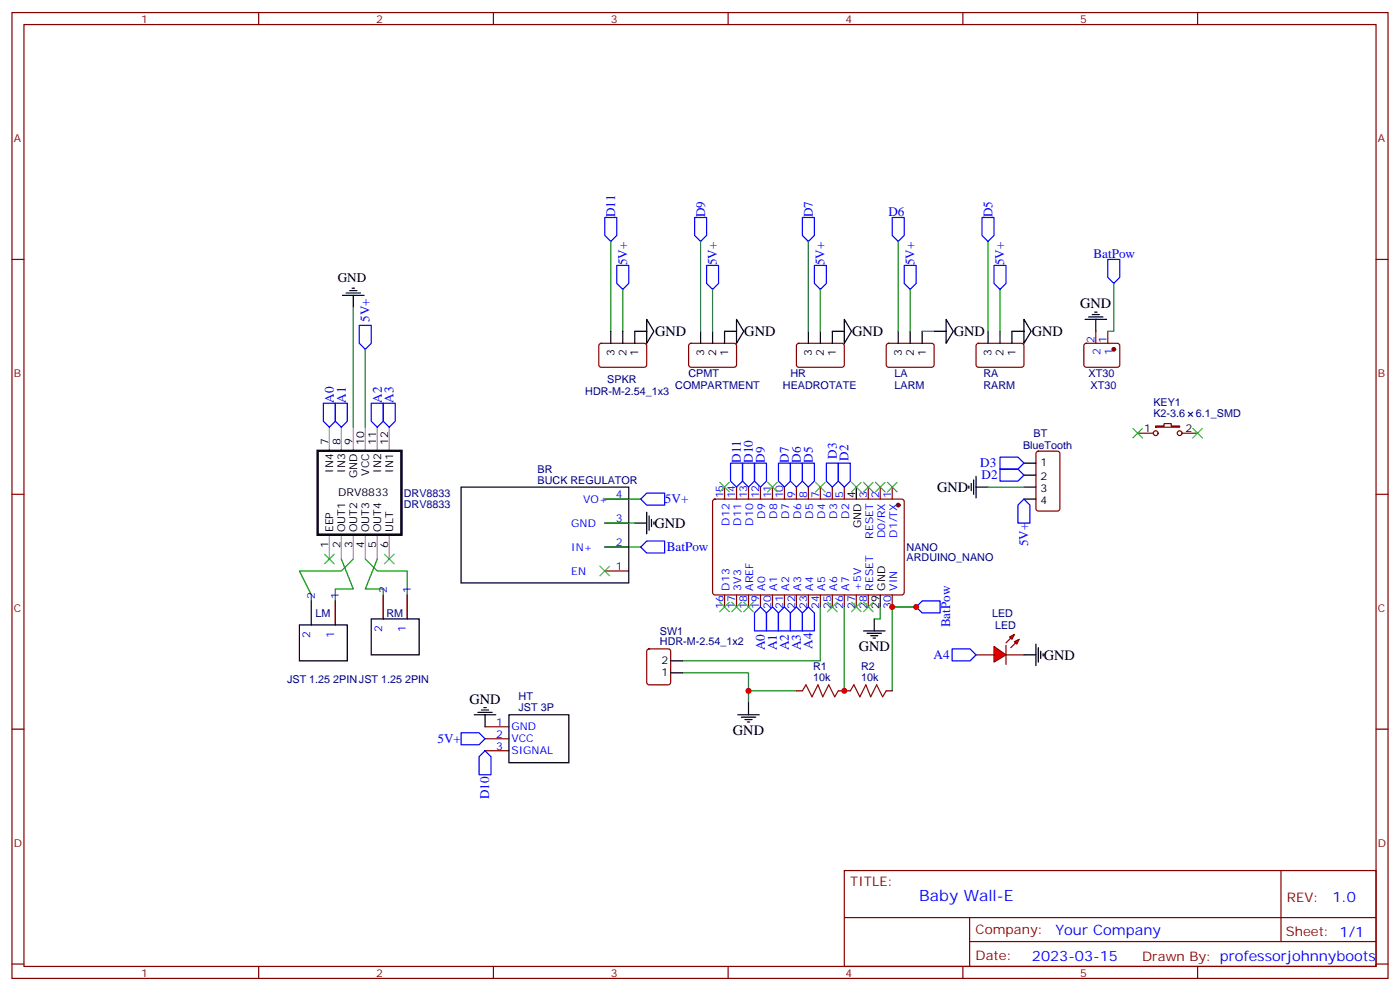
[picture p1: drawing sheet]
<svg xmlns="http://www.w3.org/2000/svg" width="412mm" height="292mm" viewBox="0 0 412 292" stroke-linecap="round" stroke-linejoin="round" font-family="sans-serif">
<g fill="none" stroke="#870000" stroke-width=".35">
<path d="M3.5 3.7h405.4v284.3h-405.4zM7.1 7.2h398.2v277.3h-398.2zM76.2 3.7v3.5M145.3 3.7v3.5M214.5 3.7v3.5M283.6 3.7v3.5M352.8 3.7v3.5M3.5 76.4h3.6M405.3 76.4h3.6M234.8 101.3l.5-.2h13l.4 .7-.1 5.9-.6 .4h-13l-.4-.7v-5.6zM261.3 101.3l.5-.2h12.9l.5 .7-.1 5.9-.6 .4h-13l-.4-.7v-5.6zM287.7 101.3l.5-.2h13l.4 .7v5.9l-.7 .4h-13l-.4-.7v-5.6z"/>
<path d="M3.5 145.5h3.6M178.2 154h7M178.2 146.9h7M210.1 147.1l.5-.2 55.3 .1 .4 .6v27.1l-.7 .5-55.3-.1-.4-.7v-26.8zM213.4 143.4v3.5M217 143.4v3.5M220.5 143.4v3.5M224 143.4v3.5M227.5 143.4v3.5M231.1 143.4v3.5M234.6 143.4v3.5M238.1 143.4v3.5"/>
<path d="M241.7 143.4v3.5M245.2 143.4v3.5M248.7 143.4v3.5M255.8 143.4v3.5M259.3 143.4v3.5M262.8 143.4v3.5M405.3 145.5h3.6M178.2 168.1h7M178.2 161h7M213.4 175.2v3.5M217 175.2v3.5M220.5 175.2v3.5"/>
<path d="M224 175.2v3.5M227.5 175.2v3.5M231.1 175.2v3.5M234.6 175.2v3.5M238.1 175.2v3.5M241.7 175.2v3.5M245.2 175.2v3.5M248.7 175.2v3.5M252.2 175.2v3.5M255.8 175.2v3.5M262.8 175.2v3.5M3.5 214.7h3.6"/>
<path d="M405.3 214.7h3.6M248.7 256.3h156.6v28.2h-156.6zM377.3 256.3v20.9M248.7 270.1h156.5M285.6 277.2h119.6M285.6 270.1v14.2M3.5 283.8h3.6M76.2 284.5v3.5M145.3 284.5v3.5M214.5 284.5v3.5M283.6 284.5v3.5M352.8 284.5v3.5"/>
<path d="M405.3 283.8h3.6"/>
</g>
<circle cx="264.6" cy="148.7" r=".53" fill="#870000" stroke="#870000" stroke-width=".35"/>
<path d="M238.1 97.5v3.6M241.7 97.5v3.6M245.2 97.5v3.6M264.6 97.5v3.6M268.1 97.5v3.6M271.6 97.5v3.6M291 97.5v3.6M294.6 97.5v3.6M298.1 97.5v3.6M135.8 143.4h49.4v28.2h-49.4zM252.2 143.4v3.5M259.3 175.2v3.5" fill="none" stroke="#000" stroke-width=".35"/>
<g fill="#f00" stroke="#870000" stroke-width=".35">
<path d="M292.8 190.3l3.5 2.5-3.5 2.1z"/>
<path d="M296.3 190v5.6z"/>
</g>
<g fill="#870000" stroke="#870000" stroke-width=".35">
<path d="M297.7 187.9l-1.4 1.4z"/>
<path d="M297.7 190.7l1.5-1.4z"/>
</g>
<g fill="#f00" stroke="#870000" stroke-width=".35">
<path d="M297.4 187.5l1.4-.7-.7 1.4z"/>
<path d="M298.8 188.9l1.4-.7-.7 1.4z"/>
</g>
<g fill="none" stroke="#870000" stroke-width=".35">
<path d="M322.8 97.5v3.6M326.3 97.5v3.6M176.6 101.3l.5-.2h13l.4 .7-.1 5.9-.6 .4h-13l-.4-.7v-5.6zM203.1 101.3l.5-.2h12.9l.5 .7-.1 5.9-.6 .4h-13l-.5-.7v-5.6zM319.5 101.3l.5-.2h9.4l.4 .7v5.9l-.7 .4h-9.4l-.4-.7v-5.6zM305.4 133l.5-.2h5.6l.7 .5v16.5l-.5 .6-5.8 .1-.7-.5v-16.5zM335.1 127.5h4.6M340.4 125.4h2.5v-.7h2.1v.7h2.5v.4h-7.1zM348.2 127.5h4.6M91.7 176.9v7.1M98.8 176.9v7.1M112.9 175.2v7"/>
<path d="M119.9 175.2v7M190.7 191.2l.5-.2h5.6l.7 .5 .1 9.4-.5 .7h-5.9l-.6-.4-.1-9.5zM287.5 192.8h5.3M296.3 192.8h5.3M142.9 214h7M142.9 217.5h7M234.6 203.4h1.8M246.9 203.4h3.6M261.1 203.4h1.7M142.9 221h7"/>
<circle cx="340.4" cy="127.5" r=".71"/>
<circle cx="347.5" cy="127.5" r=".71"/>
</g>
<g fill="none" stroke="#000" stroke-width=".35">
<path d="M100.9 87h6.3M102 86.3h4.2M103 85.5h2.1M103.7 84.8h.7M104.1 87v3.5M179.9 97.5v3.6M183.4 97.5v3.6M190.5 94l2.1 3.5-2.1 3.6zM190.5 97.5h-3.5v3.6M206.4 97.5v3.6M209.9 97.5v3.6M217 94l2.1 3.5-2.1 3.6z"/>
<path d="M217 97.5h-3.6v3.6M245.2 97.5h3.5M248.7 94l2.1 3.5-2.1 3.6zM275.2 97.5h3.5M278.7 94l2.1 3.5-2.1 3.6zM298.1 97.5h3.5M301.6 94l2.1 3.5-2.1 3.6zM319.6 94h6.4M320.7 93.3h4.2M321.7 92.6h2.1M322.4 91.9h.7M322.8 94v3.5"/>
<path d="M301.6 136.3h3.6M301.6 139.9h3.6M187 154h3.5M190.5 150.8v6.4M191.2 151.9v4.2M191.9 152.9v2.1M192.6 153.6v.7M285.4 143.1v.7M286.1 142.3v2.2M286.8 141.3v4.2M287.5 143.4h3.5M287.5 140.2v6.4"/>
<path d="M301.6 143.4h3.6M301.6 146.9h3.6M88.2 184h14.1v10.6h-14.1zM109.4 182.2h14.1v10.6h-14.1zM197.6 198.1h3.5M197.6 194.6h3.5M254.4 185.7h6.3M255.4 186.4h4.2M256.5 187.1h2.1M257.2 187.9h.7M257.5 182.2v3.5M301.6 192.8h3.6"/>
<path d="M305.2 189.6v6.4M305.9 190.7v4.2M306.6 191.7v2.2M307.3 192.4v.7M139.7 210.4h6.3M140.8 209.7h4.2M141.8 209h2.1M142.5 208.3h.7M142.9 210.4v3.6M149.9 210.4h17.7v14.1h-17.7zM217.3 210.4h6.4M218.4 211.1h4.2"/>
<path d="M219.4 211.8h2.1M220.1 212.5h.7M220.5 206.9v3.5"/>
</g>
<path d="M97 125.8v7M100.5 125.8v7M104.1 125.8v7M107.6 125.8v7M111.1 125.8v7M114.7 125.8v7M97 157.5v7.1M100.5 157.5v7.1M104.1 157.5v7.1M107.6 157.5v7.1M111.1 157.5v7.1M114.7 157.5v7.1" fill="none" stroke="#999" stroke-width=".35"/>
<path d="M93.6 132.7h24.7v24.7h-24.7z" fill="none" stroke="#000" stroke-width=".71"/>
<circle cx="328.1" cy="102.8" r=".53" fill="#870000" stroke="#870000" stroke-width=".35"/>
<g fill="none" stroke="#008700" stroke-width=".35">
<path d="M179.9 71.1v26.4M206.4 71.1v26.4M238.1 71.1v26.4M264.6 71.1v26.4M291 71.1v26.4M104.1 90.5v35.3M183.4 85.2v12.3M209.9 85.2v12.3M241.7 85.2v12.3M268.1 85.2v12.3M271.6 97.5h3.6M294.6 85.2v12.3"/>
<path d="M328.1 83.4v14.1h-1.8M107.6 102.8v23M178.2 146.9h10.5M178.2 154h8.8M291 143.4h10.6M100.5 164.6l3.6 8.8h-5.3v10.6M104.1 164.6l-3.6 3.5h-12.3l3.5 7.1v8.8M107.6 164.6l3.5 3.5h8.8v14.1M111.1 164.6l-3.5 8.8h5.3v8.8M178.2 161h10.5M241.7 178.7v15.9h-40.6M248.7 178.7v24.7"/>
<path d="M259.3 178.7v3.5h-1.8M262.8 178.7h7.1h-7.1v24.7M201.1 198.1h19.4v5.3h14.1M220.5 203.4v3.5"/>
</g>
<g fill="none" stroke="#00f" stroke-width=".35">
<path d="M178.2 64h3.5v5.3l-1.8 1.8-1.7-1.8zM181.7 78.1h3.5v5.3l-1.8 1.8-1.7-1.8zM204.6 64h3.5v5.3l-1.7 1.8-1.8-1.8zM208.1 78.1h3.6v5.3l-1.8 1.8-1.8-1.8zM236.4 64h3.5v5.3l-1.8 1.8-1.7-1.8zM239.9 78.1h3.5v5.3l-1.7 1.8-1.8-1.8zM262.8 64h3.5v5.3l-1.7 1.8-1.8-1.8zM266.3 78.1h3.6v5.3l-1.8 1.8-1.8-1.8zM289.3 64h3.5v5.3l-1.8 1.8-1.7-1.8zM292.8 78.1h3.5v5.3l-1.7 1.8-1.8-1.8zM326.3 76.4h3.5v5.3l-1.7 1.7-1.8-1.7zM105.8 95.8h3.6v5.3l-1.8 1.7-1.8-1.7z"/>
<path d="M95.2 118.7h3.6v5.3l-1.8 1.8-1.8-1.8zM98.8 118.7h3.5v5.3l-1.8 1.8-1.7-1.8zM109.4 118.7h3.5v5.3l-1.8 1.8-1.7-1.8zM112.9 118.7h3.5v5.3l-1.7 1.8-1.8-1.8zM215.2 136.3h3.5v5.3l-1.7 1.8-1.8-1.8zM218.7 136.3h3.5v5.3l-1.7 1.8-1.8-1.8zM222.2 136.3h3.6v5.3l-1.8 1.8-1.8-1.8zM229.3 136.3h3.5v5.3l-1.7 1.8-1.8-1.8zM232.8 136.3h3.6v5.3l-1.8 1.8-1.8-1.8zM236.4 136.3h3.5v5.3l-1.8 1.8-1.7-1.8zM243.4 136.3h3.5v5.3l-1.7 1.8-1.8-1.8zM246.9 136.3h3.6v5.3l-1.8 1.8-1.8-1.8z"/>
<path d="M294.6 138.1h5.3l1.7 1.8-1.7 1.7h-5.3zM294.6 134.6h5.3l1.7 1.7-1.7 1.8h-5.3zM188.7 146.9l1.8-1.7h5.3v3.5h-5.3zM301.6 146.9l1.8 1.8v5.3h-3.5v-5.3zM188.7 161l1.8-1.7h5.3v3.5h-5.3zM224 178.7l1.8 1.7v5.3h-3.6v-5.3zM227.5 178.7l1.8 1.7v5.3h-3.5v-5.3zM231.1 178.7l1.7 1.7v5.3h-3.5v-5.3zM234.6 178.7l1.8 1.7v5.3h-3.6v-5.3zM238.1 178.7l1.8 1.7v5.3h-3.5v-5.3zM269.9 178.7l1.7-1.8h5.3v3.5h-5.3zM280.5 191h5.3l1.7 1.8-1.7 1.8h-5.3z"/>
<path d="M135.8 215.7h5.3l1.8 1.8-1.8 1.8h-5.3zM141.1 222.8l1.8-1.8 1.7 1.8v5.3h-3.5z"/>
</g>
<g fill="none" stroke="#3c3" stroke-width=".35">
<path d="M333.7 126.1l2.8 2.8M336.5 126.1l-2.8 2.8M351.4 126.1l2.8 2.8M354.2 126.1l-2.8 2.8M212 142l2.8 2.8M214.8 142l-2.8 2.8M226.1 142l2.9 2.8M229 142l-2.9 2.8M240.2 142l2.9 2.8M243.1 142l-2.9 2.8M250.8 142l2.8 2.8M253.6 142l-2.8 2.8"/>
<path d="M254.4 142l2.8 2.8M257.2 142l-2.8 2.8M257.9 142l2.8 2.8M260.7 142l-2.8 2.8M261.4 142l2.8 2.8M264.2 142l-2.8 2.8M95.6 163.2l2.8 2.8M98.4 163.2l-2.8 2.8M113.2 163.2l2.9 2.8M116.1 163.2l-2.9 2.8M176.7 166.7l2.9 2.8M179.6 166.7l-2.9 2.8"/>
<path d="M212 177.3l2.8 2.8M214.8 177.3l-2.8 2.8M215.5 177.3l2.9 2.8M218.4 177.3l-2.9 2.8M219.1 177.3l2.8 2.8M221.9 177.3l-2.8 2.8M243.8 177.3l2.8 2.8M246.6 177.3l-2.8 2.8M250.8 177.3l2.8 2.8M253.6 177.3l-2.8 2.8M254.4 177.3l2.8 2.8M257.2 177.3l-2.8 2.8"/>
</g>
<path d="M236.4 203.4l1-1.8 1.8 3.5 1.7-3.5 1.5 3.5 1.7-3.5 1.8 3.5 1-1.7M250.5 203.4l1-1.8 1.8 3.5 1.8-3.5 1.4 3.5 1.7-3.5 1.8 3.5 1.1-1.7" fill="none" stroke="#a10000" stroke-width=".35"/>
<g fill="#c00">
<circle cx="220.5" cy="203.4" r=".88"/>
<circle cx="262.8" cy="178.7" r=".88"/>
<circle cx="269.9" cy="178.7" r=".88"/>
<circle cx="248.7" cy="203.4" r=".88"/>
</g>
<text font-size="4.6" fill="#00f" x="270.8" y="265.3">Baby Wall-E</text>
<g font-size="4.2">
<text x="318.2" y="90.8">GND</text>
<text x="193" y="99">GND</text>
<text x="219.3" y="99">GND</text>
<text x="251" y="99">GND</text>
<text x="281" y="99">GND</text>
<text x="303.9" y="99">GND</text>
<text x="276" y="144.8">GND</text>
<text x="192.8" y="155.4">GND</text>
<text x="252.9" y="191.8">GND</text>
<text x="307.4" y="194.2">GND</text>
<text x="138.3" y="207.1">GND</text>
<text x="215.9" y="216.4">GND</text>
</g>
<g font-size="4.2" fill="#00f">
<text x="392.5" y="265.6">1.0</text>
<text x="310.9" y="275.1">Your Company</text>
<text x="304" y="282.9">2023-03-15</text>
</g>
<g font-size="3.9" fill="#00f">
<text x="181.2" y="63.9" transform="rotate(-90 181.2 63.9)">D11</text>
<text x="207.7" y="63.9" transform="rotate(-90 207.7 63.9)">D9</text>
<text x="239.4" y="63.9" transform="rotate(-90 239.4 63.9)">D7</text>
<text x="261.7" y="63.6">D6</text>
<text x="292.3" y="63.9" transform="rotate(-90 292.3 63.9)">D5</text>
<text x="322.1" y="75.8">BatPow</text>
<text x="184.7" y="78" transform="rotate(-90 184.7 78)">5V+</text>
<text x="211.2" y="78" transform="rotate(-90 211.2 78)">5V+</text>
<text x="242.9" y="78" transform="rotate(-90 242.9 78)">5V+</text>
<text x="269.4" y="78" transform="rotate(-90 269.4 78)">5V+</text>
<text x="295.8" y="78" transform="rotate(-90 295.8 78)">5V+</text>
<text x="108.8" y="94.7" transform="rotate(-90 108.8 94.7)">5V+</text>
<text x="98.3" y="118.5" transform="rotate(-90 98.3 118.5)">A0</text>
<text x="101.8" y="118.5" transform="rotate(-90 101.8 118.5)">A1</text>
<text x="112.4" y="118.5" transform="rotate(-90 112.4 118.5)">A2</text>
<text x="116" y="118.5" transform="rotate(-90 116 118.5)">A3</text>
<text x="218.3" y="136.2" transform="rotate(-90 218.3 136.2)">D11</text>
<text x="221.8" y="136.2" transform="rotate(-90 221.8 136.2)">D10</text>
<text x="225.3" y="136.2" transform="rotate(-90 225.3 136.2)">D9</text>
<text x="232.4" y="136.2" transform="rotate(-90 232.4 136.2)">D7</text>
<text x="235.9" y="136.2" transform="rotate(-90 235.9 136.2)">D6</text>
<text x="239.4" y="136.2" transform="rotate(-90 239.4 136.2)">D5</text>
<text x="246.5" y="135.1" transform="rotate(-90 246.5 135.1)">D3</text>
<text x="250" y="135.6" transform="rotate(-90 250 135.6)">D2</text>
<text x="288.7" y="137.6">D3</text>
<text x="289.1" y="141.1">D2</text>
<text x="195.9" y="148.2">5V+</text>
<text x="302.8" y="160.8" transform="rotate(-90 302.8 160.8)">5V+</text>
<text x="196.4" y="162.2">BatPow</text>
<text x="279.9" y="184.7" transform="rotate(-90 279.9 184.7)">BatPow</text>
<text x="225.3" y="191.5" transform="rotate(-90 225.3 191.5)">A0</text>
<text x="228.8" y="191.5" transform="rotate(-90 228.8 191.5)">A1</text>
<text x="232.4" y="191.5" transform="rotate(-90 232.4 191.5)">A2</text>
<text x="235.9" y="191.5" transform="rotate(-90 235.9 191.5)">A3</text>
<text x="239.4" y="191" transform="rotate(-90 239.4 191)">A4</text>
<text x="275" y="194">A4</text>
<text x="128.9" y="218.8">5V+</text>
<text x="144.1" y="235.3" transform="rotate(-90 144.1 235.3)">D10</text>
</g>
<text font-size="3.9" x="99.5" y="83.1">GND</text>
<g font-size="3.9" fill="#800">
<text x="250.5" y="260.9">TITLE:</text>
<text x="379.1" y="265.6">REV:</text>
<text x="287.4" y="275.1">Company:</text>
<text x="378.7" y="275.7">Sheet: 1/1</text>
<text x="287.4" y="282.8">Date:</text>
<text x="336.4" y="282.8">Drawn By: professorjohnnyboots</text>
</g>
<g font-size="3.2" fill="#800">
<text x="41.6" y="6.7">1</text>
<text x="110.8" y="6.7">2</text>
<text x="179.9" y="6.7">3</text>
<text x="249.1" y="6.7">4</text>
<text x="318.2" y="6.7">5</text>
<text x="4.1" y="41.8">A</text>
<text x="405.9" y="41.8">A</text>
<text x="4.1" y="110.9">B</text>
<text x="405.9" y="110.9">B</text>
<text x="4.1" y="180.1">C</text>
<text x="405.9" y="180.1">C</text>
<text x="4.1" y="249.2">D</text>
<text x="405.9" y="249.2">D</text>
<text x="41.6" y="287.5">1</text>
<text x="110.8" y="287.5">2</text>
<text x="179.9" y="287.5">3</text>
<text x="249.1" y="287.5">4</text>
<text x="318.2" y="287.5">5</text>
</g>
<g font-size="3.2" fill="#00f">
<text x="322.4" y="100.9" transform="rotate(-90 322.4 100.9)">2</text>
<text x="326" y="100.9" transform="rotate(-90 326 100.9)">1</text>
<text x="324.2" y="104.4" transform="rotate(-90 324.2 104.4)">2</text>
<text x="327.7" y="104.4" transform="rotate(-90 327.7 104.4)">1</text>
<text x="171.8" y="148">VO+</text>
<text x="181.4" y="146.6">4</text>
<text x="213.1" y="146.8" transform="rotate(-90 213.1 146.8)">15</text>
<text x="216.6" y="146.8" transform="rotate(-90 216.6 146.8)">14</text>
<text x="220.1" y="146.8" transform="rotate(-90 220.1 146.8)">13</text>
<text x="223.7" y="146.8" transform="rotate(-90 223.7 146.8)">12</text>
<text x="227.2" y="146.8" transform="rotate(-90 227.2 146.8)">11</text>
<text x="230.7" y="146.8" transform="rotate(-90 230.7 146.8)">10</text>
<text x="234.2" y="146.8" transform="rotate(-90 234.2 146.8)">9</text>
<text x="237.8" y="146.8" transform="rotate(-90 237.8 146.8)">8</text>
<text x="241.3" y="146.8" transform="rotate(-90 241.3 146.8)">7</text>
<text x="244.8" y="146.8" transform="rotate(-90 244.8 146.8)">6</text>
<text x="248.4" y="146.8" transform="rotate(-90 248.4 146.8)">5</text>
<text x="255.4" y="146.8" transform="rotate(-90 255.4 146.8)">3</text>
<text x="258.9" y="146.8" transform="rotate(-90 258.9 146.8)">2</text>
<text x="262.5" y="146.8" transform="rotate(-90 262.5 146.8)">1</text>
<text x="168.3" y="155">GND</text>
<text x="181.4" y="153.6">3</text>
<text x="214.8" y="154.7" transform="rotate(-90 214.8 154.7)">D12</text>
<text x="218.4" y="154.7" transform="rotate(-90 218.4 154.7)">D11</text>
<text x="221.9" y="154.7" transform="rotate(-90 221.9 154.7)">D10</text>
<text x="225.4" y="152.7" transform="rotate(-90 225.4 152.7)">D9</text>
<text x="229" y="152.7" transform="rotate(-90 229 152.7)">D8</text>
<text x="232.5" y="152.7" transform="rotate(-90 232.5 152.7)">D7</text>
<text x="236" y="152.7" transform="rotate(-90 236 152.7)">D6</text>
<text x="239.5" y="152.7" transform="rotate(-90 239.5 152.7)">D5</text>
<text x="243.1" y="152.7" transform="rotate(-90 243.1 152.7)">D4</text>
<text x="246.6" y="152.7" transform="rotate(-90 246.6 152.7)">D3</text>
<text x="250.1" y="152.7" transform="rotate(-90 250.1 152.7)">D2</text>
<text x="181.4" y="160.7">2</text>
<text x="257.2" y="158.6" transform="rotate(-90 257.2 158.6)">RESET</text>
<text x="260.7" y="158.5" transform="rotate(-90 260.7 158.5)">D0/RX</text>
<text x="264.2" y="158.3" transform="rotate(-90 264.2 158.3)">D1/TX</text>
<text x="168.3" y="162.1">IN+</text>
<text x="181.4" y="167.7">1</text>
<text x="168.3" y="169.2">EN</text>
<text x="214.8" y="173.8" transform="rotate(-90 214.8 173.8)">D13</text>
<text x="218.4" y="173.8" transform="rotate(-90 218.4 173.8)">3V3</text>
<text x="221.9" y="173.8" transform="rotate(-90 221.9 173.8)">AREF</text>
<text x="225.4" y="173.8" transform="rotate(-90 225.4 173.8)">A0</text>
<text x="229" y="173.8" transform="rotate(-90 229 173.8)">A1</text>
<text x="232.5" y="173.8" transform="rotate(-90 232.5 173.8)">A2</text>
<text x="236" y="173.8" transform="rotate(-90 236 173.8)">A3</text>
<text x="239.5" y="173.8" transform="rotate(-90 239.5 173.8)">A4</text>
<text x="243.1" y="173.8" transform="rotate(-90 243.1 173.8)">A5</text>
<text x="246.6" y="173.8" transform="rotate(-90 246.6 173.8)">A6</text>
<text x="250.1" y="173.8" transform="rotate(-90 250.1 173.8)">A7</text>
<text x="253.6" y="173.8" transform="rotate(-90 253.6 173.8)">+5V</text>
<text x="257.2" y="173.8" transform="rotate(-90 257.2 173.8)">RESET</text>
<text x="264.2" y="173.8" transform="rotate(-90 264.2 173.8)">VIN</text>
<text x="92.8" y="176.2" transform="rotate(-90 92.8 176.2)">2</text>
<text x="99.8" y="176.2" transform="rotate(-90 99.8 176.2)">1</text>
<text x="113.9" y="174.4" transform="rotate(-90 113.9 174.4)">2</text>
<text x="121" y="174.4" transform="rotate(-90 121 174.4)">1</text>
<text x="213.1" y="179.4" transform="rotate(-90 213.1 179.4)">16</text>
<text x="216.6" y="179.4" transform="rotate(-90 216.6 179.4)">17</text>
<text x="220.1" y="179.4" transform="rotate(-90 220.1 179.4)">18</text>
<text x="223.7" y="179.4" transform="rotate(-90 223.7 179.4)">19</text>
<text x="227.2" y="179.4" transform="rotate(-90 227.2 179.4)">20</text>
<text x="230.7" y="179.4" transform="rotate(-90 230.7 179.4)">21</text>
<text x="234.2" y="179.4" transform="rotate(-90 234.2 179.4)">22</text>
<text x="237.8" y="179.4" transform="rotate(-90 237.8 179.4)">23</text>
<text x="241.3" y="179.4" transform="rotate(-90 241.3 179.4)">24</text>
<text x="244.8" y="179.4" transform="rotate(-90 244.8 179.4)">25</text>
<text x="248.4" y="179.4" transform="rotate(-90 248.4 179.4)">26</text>
<text x="251.9" y="179.4" transform="rotate(-90 251.9 179.4)">27</text>
<text x="255.4" y="179.4" transform="rotate(-90 255.4 179.4)">28</text>
<text x="262.5" y="179.4" transform="rotate(-90 262.5 179.4)">30</text>
<text x="112.5" y="186" transform="rotate(-90 112.5 186)">2</text>
<text x="119.6" y="186" transform="rotate(-90 119.6 186)">1</text>
<text x="91.4" y="187.8" transform="rotate(-90 91.4 187.8)">2</text>
<text x="98.4" y="187.8" transform="rotate(-90 98.4 187.8)">1</text>
<text x="146.2" y="213.6">1</text>
<text x="150.6" y="215">GND</text>
<text x="146.2" y="217.1">2</text>
<text x="146.2" y="220.7">3</text>
<text x="150.6" y="218.5">VCC</text>
<text x="150.6" y="222.1">SIGNAL</text>
</g>
<g font-size="3.2">
<text x="181" y="104.8" transform="rotate(-90 181 104.8)">3</text>
<text x="184.5" y="104.8" transform="rotate(-90 184.5 104.8)">2</text>
<text x="188" y="104.8" transform="rotate(-90 188 104.8)">1</text>
<text x="207.4" y="104.8" transform="rotate(-90 207.4 104.8)">3</text>
<text x="211" y="104.8" transform="rotate(-90 211 104.8)">2</text>
<text x="214.5" y="104.8" transform="rotate(-90 214.5 104.8)">1</text>
<text x="239.2" y="104.8" transform="rotate(-90 239.2 104.8)">3</text>
<text x="242.7" y="104.8" transform="rotate(-90 242.7 104.8)">2</text>
<text x="246.2" y="104.8" transform="rotate(-90 246.2 104.8)">1</text>
<text x="265.6" y="104.8" transform="rotate(-90 265.6 104.8)">3</text>
<text x="269.2" y="104.8" transform="rotate(-90 269.2 104.8)">2</text>
<text x="272.7" y="104.8" transform="rotate(-90 272.7 104.8)">1</text>
<text x="292.1" y="104.8" transform="rotate(-90 292.1 104.8)">3</text>
<text x="295.6" y="104.8" transform="rotate(-90 295.6 104.8)">2</text>
<text x="299.2" y="104.8" transform="rotate(-90 299.2 104.8)">1</text>
<text x="96.7" y="131" transform="rotate(-90 96.7 131)">7</text>
<text x="100.3" y="131" transform="rotate(-90 100.3 131)">8</text>
<text x="103.8" y="131" transform="rotate(-90 103.8 131)">9</text>
<text x="107.3" y="131" transform="rotate(-90 107.3 131)">10</text>
<text x="110.8" y="131" transform="rotate(-90 110.8 131)">11</text>
<text x="114.4" y="131" transform="rotate(-90 114.4 131)">12</text>
<text x="337" y="127.2">1</text>
<text x="349.2" y="127.2">2</text>
<text x="306.5" y="137.1">1</text>
<text x="98.1" y="139.1" transform="rotate(-90 98.1 139.1)">IN4</text>
<text x="101.7" y="139.1" transform="rotate(-90 101.7 139.1)">IN3</text>
<text x="105.2" y="140.7" transform="rotate(-90 105.2 140.7)">GND</text>
<text x="108.7" y="140" transform="rotate(-90 108.7 140)">VCC</text>
<text x="112.3" y="139.1" transform="rotate(-90 112.3 139.1)">IN2</text>
<text x="115.8" y="139.1" transform="rotate(-90 115.8 139.1)">IN1</text>
<text x="306.5" y="141.3">2</text>
<text x="99.6" y="146.1">DRV8833</text>
<text x="251.9" y="146.8" transform="rotate(-90 251.9 146.8)">4</text>
<text x="306.5" y="144.8">3</text>
<text x="306.5" y="148.3">4</text>
<text x="253.6" y="155.5" transform="rotate(-90 253.6 155.5)">GND</text>
<text x="96.7" y="161.2" transform="rotate(-90 96.7 161.2)">1</text>
<text x="98.1" y="156.7" transform="rotate(-90 98.1 156.7)">EEP</text>
<text x="100.3" y="161.2" transform="rotate(-90 100.3 161.2)">2</text>
<text x="101.7" y="156.7" transform="rotate(-90 101.7 156.7)">OUT1</text>
<text x="103.8" y="161.2" transform="rotate(-90 103.8 161.2)">3</text>
<text x="105.2" y="156.7" transform="rotate(-90 105.2 156.7)">OUT2</text>
<text x="107.3" y="161.2" transform="rotate(-90 107.3 161.2)">4</text>
<text x="108.7" y="156.7" transform="rotate(-90 108.7 156.7)">OUT3</text>
<text x="110.8" y="161.2" transform="rotate(-90 110.8 161.2)">5</text>
<text x="112.3" y="156.7" transform="rotate(-90 112.3 156.7)">OUT4</text>
<text x="114.4" y="161.2" transform="rotate(-90 114.4 161.2)">6</text>
<text x="115.8" y="156.7" transform="rotate(-90 115.8 156.7)">ULT</text>
<text x="260.7" y="173.8" transform="rotate(-90 260.7 173.8)">GND</text>
<text x="258.9" y="179.4" transform="rotate(-90 258.9 179.4)">29</text>
<text x="194.8" y="195.6">2</text>
<text x="194.8" y="199.1">1</text>
</g>
<g font-size="3.2" fill="#000080">
<text x="178.9" y="112.8">SPKR</text>
<text x="202.8" y="111">CPMT</text>
<text x="232.9" y="111">HR</text>
<text x="263.5" y="111">LA</text>
<text x="289.7" y="111">RA</text>
<text x="320.7" y="111">XT30</text>
<text x="172.4" y="116.3">HDR-M-2.54_1x3</text>
<text x="198.9" y="114.5">COMPARTMENT</text>
<text x="230.6" y="114.5">HEADROTATE</text>
<text x="263.5" y="114.5">LARM</text>
<text x="289.7" y="114.5">RARM</text>
<text x="321.3" y="114.6">XT30</text>
<text x="339.7" y="119.6">KEY1</text>
<text x="339.7" y="122.8">K2-3.6</text>
<text x="352.3" y="122.8">6.1_SMD</text>
<text x="304.5" y="128.5">BT</text>
<text x="301.4" y="132.2">BlueTooth</text>
<text x="158.4" y="142.3">BUCK REGULATOR</text>
<text x="158.4" y="139.2">BR</text>
<text x="119" y="149.5">DRV8833</text>
<text x="119" y="146.3">DRV8833</text>
<text x="267.1" y="165.3">ARDUINO_NANO</text>
<text x="267.1" y="162.2">NANO</text>
<text x="93" y="181.6">LM</text>
<text x="113.9" y="181.6">RM</text>
<text x="292.2" y="181.6">LED</text>
<text x="293.1" y="185.1">LED</text>
<text x="194.4" y="190">HDR-M-2.54_1x2</text>
<text x="194.4" y="186.8">SW1</text>
<text x="239.5" y="197.4">R1</text>
<text x="253.7" y="197.4">R2</text>
<text x="84.6" y="201">JST 1.25 2PINJST 1.25 2PIN</text>
<text x="239.5" y="200.6">10k</text>
<text x="253.7" y="200.6">10k</text>
<text x="152.8" y="209.4">JST 3P</text>
<text x="152.8" y="206.2">HT</text>
</g>
</svg>
